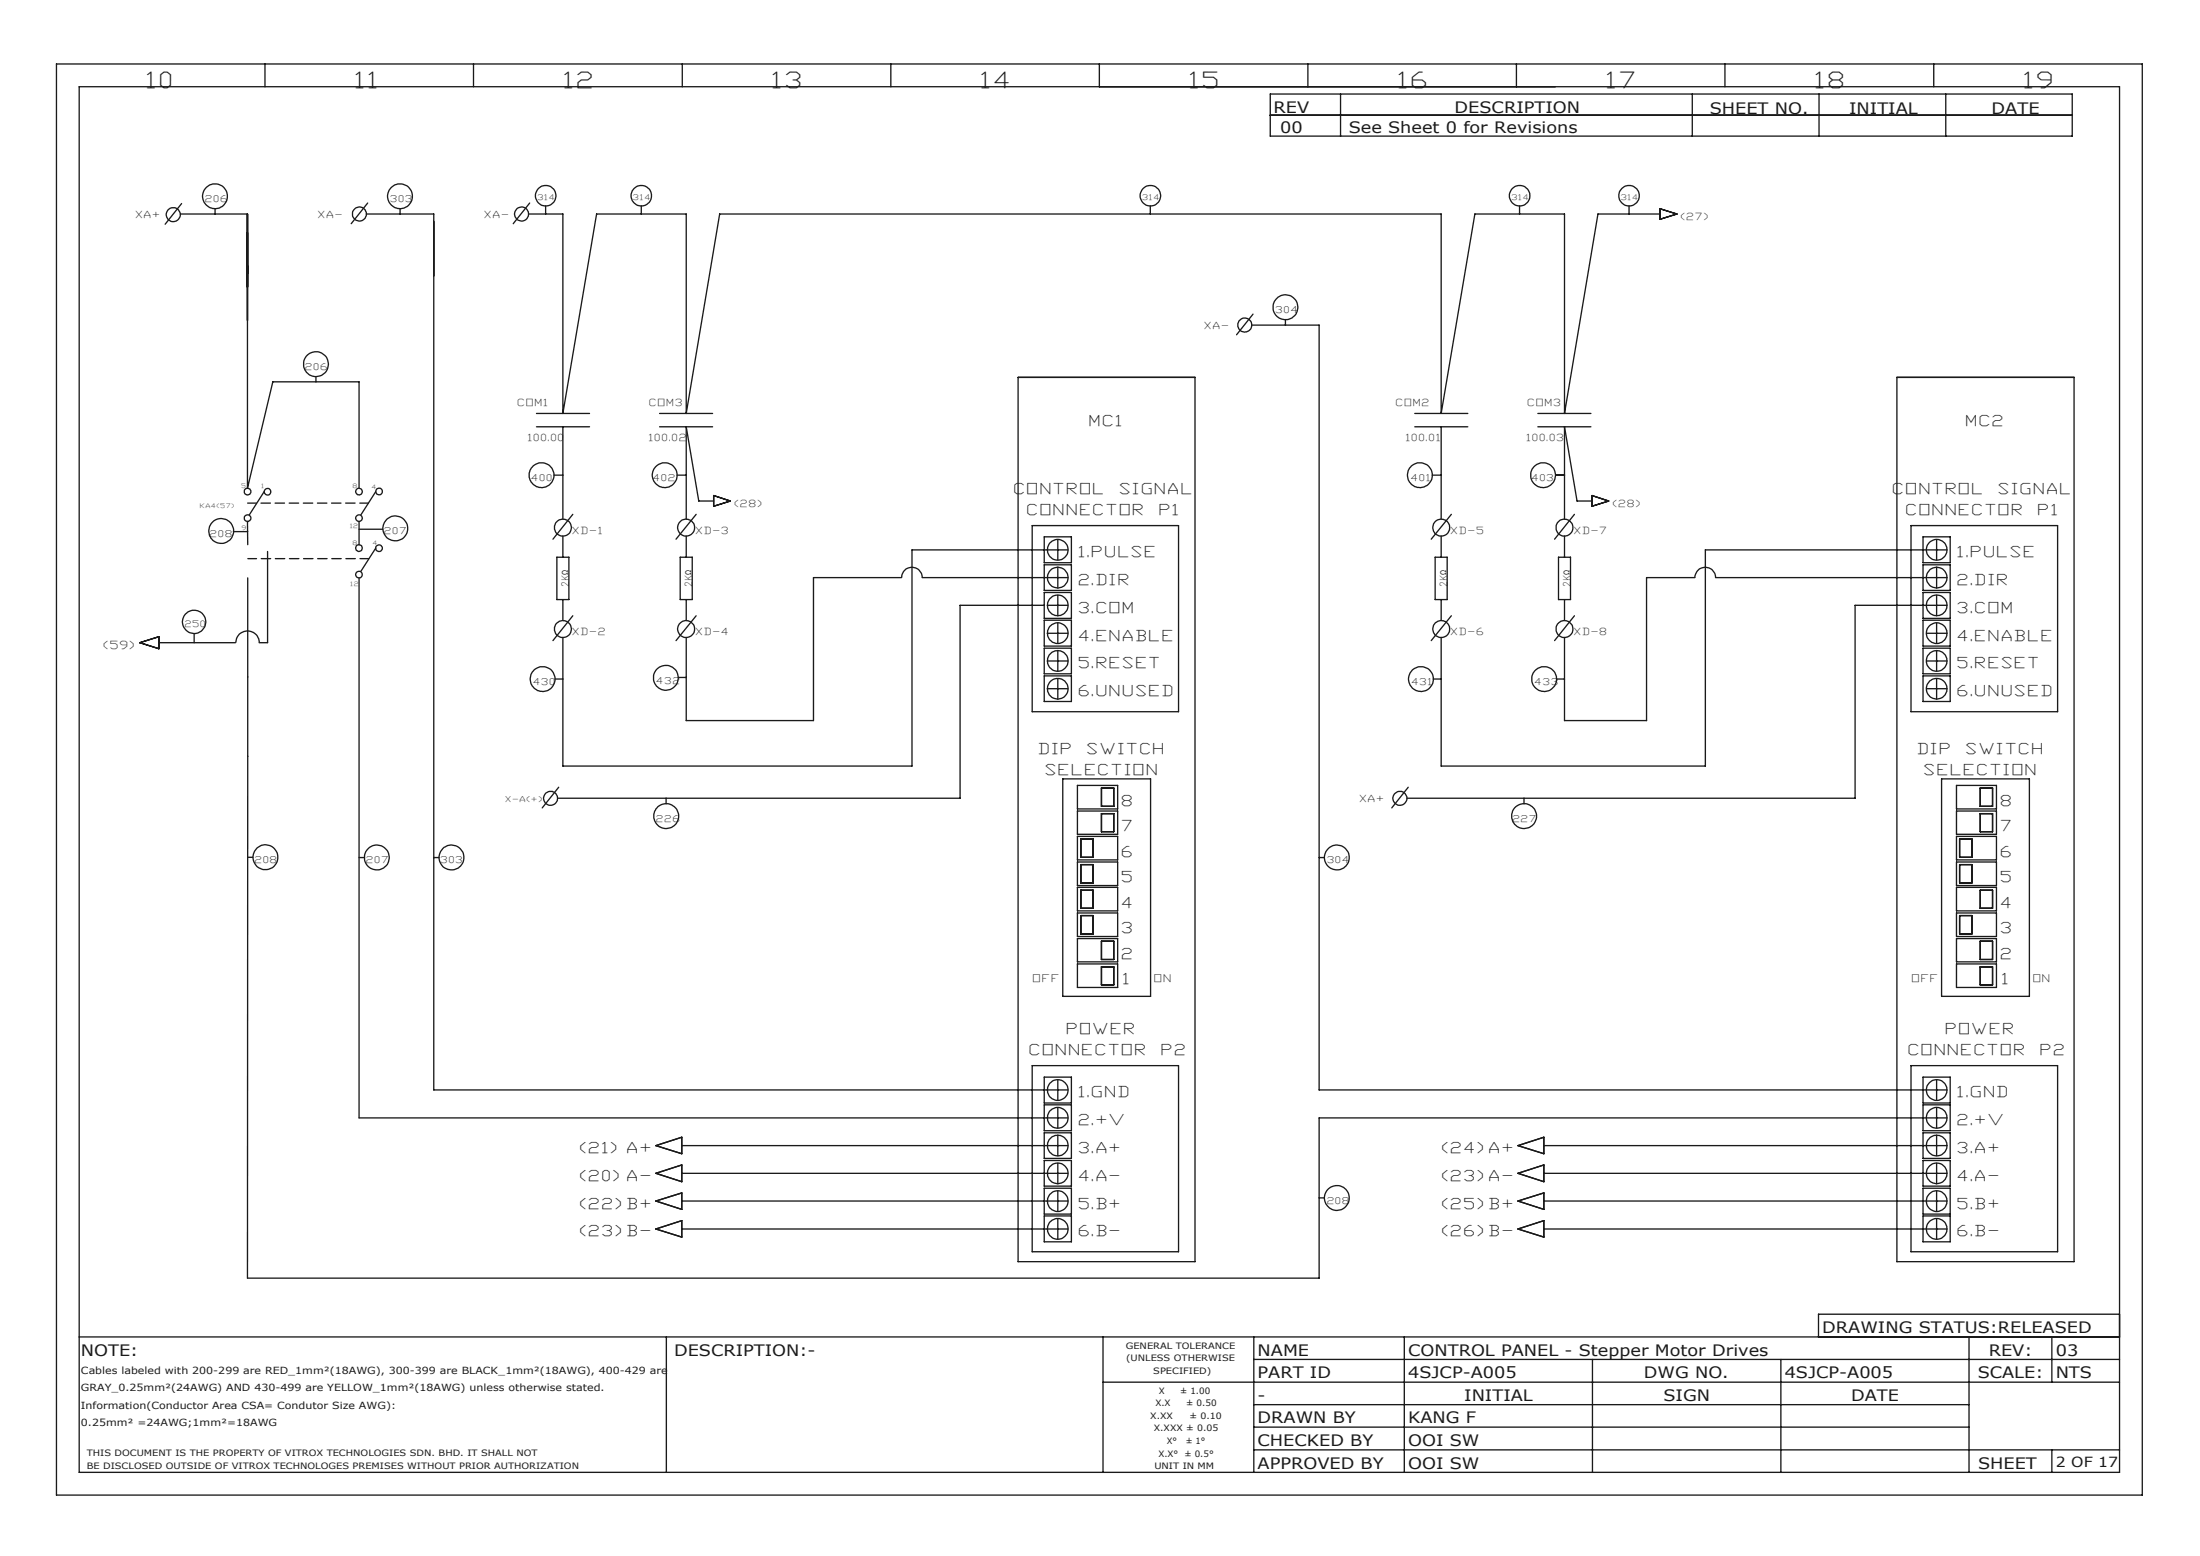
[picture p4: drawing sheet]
<svg xmlns="http://www.w3.org/2000/svg" width="297mm" height="210mm" viewBox="0 0 297 210" stroke-linecap="round" stroke-linejoin="round" font-family="sans-serif">
<g fill="none" stroke="#191924" stroke-width=".18">
<path d="M7.6 8.6h281.6v193.2h-281.6zM10.7 11.7h275.4v187h-275.4zM35.8 8.6v3.1M63.9 8.6v3.1M92.1 8.6v3.1M120.3 8.6v3.1M148.4 8.6v3.1M171.5 12.7h108.3v5.7h-108.3zM171.5 15.5h108.3M176.6 8.6v3.1M181 12.7v5.7M204.7 8.6v3.1"/>
<path d="M228.5 12.7v5.7M232.9 8.6v3.1M245.6 12.7v5.7M261.1 8.6v3.1M262.7 12.7v5.7M24.3 28.9h9.1v37l3.4-14.4h11.7v14.4M24.5 27.5l-2.2 2.8M29 28.2v.7M49.5 28.9h9.1v118.2h85.6M49.6 27.4l-2.2 2.8M54 28.2v.7M71.4 28.9h4.6v26.9l4.5-26.9h12.1v26.9l4.6-26.9h97.4v26.9l4.5-26.9h12.1v26.9l4.5-26.9h8.4"/>
<path d="M71.5 27.4l-2.2 2.8M73.7 27.8v1.1M86.6 27.8v1.1M155.3 27.8v1.1M205.1 27.8v1.1M219.9 27.8v1.1M224.1 28.2l2.3 .7-2.3 .7zM42.7 50.8v.7M72.4 55.8h7.2M72.4 57.6h7.2M76 57.6v12.5M89 55.8h7.2"/>
<path d="M89 57.6h7.2M137.4 50.9h23.9v119.4h-23.9zM169 43.9h9.1v103.2h84.8M169.2 42.4l-2.3 2.8M173.5 43.1v.8M191 55.8h7.2M191 57.6h7.2M194.6 57.6v12.5M207.6 55.8h7.2M207.6 57.6h7.2M256.1 50.9h23.9v119.4h-23.9zM31.5 71.7h1.9"/>
<path d="M33.4 70.4v3.1M33.4 78v94.5h144.7v-21.6h84.8M35.7 66.3l-2 3.2M36.1 74.4v12.3h-1.1a1.59 1.59 0 0 0-1.6-1.6 1.59 1.59 0 0 0-1.6 1.6M48.5 71.4h3.2M48.5 70.4v3.1M48.5 78v72.9h95.7M50.7 66.3l-2 3.2M50.7 74l-2 3.1M74.8 64.1h1.2M75.2 75.2h1.6v5.7h-1.6zM76 72.3v2.9"/>
<path d="M77.3 69.4l-2.7 3.4M91.4 64.1h1.2M91.8 75.2h1.7v5.7h-1.7zM92.6 72.3v2.9M94 69.4l-2.7 3.4M96.3 66.9l2.3 .7-2.3 .7zM96.3 67.6h-2l-1.7-10v12.5M139.3 70.9h19.8v25.2h-19.8zM141 76.2h3.6v3.5h-3.6zM141 80h3.6v3.5h-3.6zM141 72.5h3.6v3.4h-3.6zM142.8 72.8v2.8"/>
<path d="M142.8 76.5v2.9M144.2 78h-19.7a1.39 1.39 0 0 0-1.4-1.5 1.39 1.39 0 0 0-1.4 1.5h-11.9v19.3h-17.2v-11.3M144.2 74.2h-21.1v29.2h-47.1v-17.4M193.4 64.1h1.2M193.7 75.2h1.7v5.7h-1.7zM194.6 72.3v2.9M195.9 69.4l-2.7 3.4M210 64.1h1.2M210.4 75.2h1.6v5.7h-1.6zM211.2 72.3v2.9M212.5 69.4l-2.6 3.4M214.9 66.9l2.3 .7-2.3 .7z"/>
<path d="M214.9 67.6h-2l-1.7-10v12.5M258 70.9h19.8v25.2h-19.8zM259.6 76.2h3.7v3.5h-3.7zM259.6 72.5h3.7v3.4h-3.7zM259.6 80h3.7v3.5h-3.7zM261.4 72.8v2.8M261.4 76.5v2.9M262.9 78h-31.3a1.39 1.39 0 0 0-1.4-1.5 1.39 1.39 0 0 0-1.4 1.5h-6.5v19.3h-11.1v-11.3M262.9 74.2h-32.7v29.2h-35.6v-17.4M18.9 86.7l2.5-.8v1.7zM21.4 86.7h10.4M26.2 85.5v1.2"/>
<path d="M74.9 91.6h1.1M76 80.9v2.8M77.3 83.1l-2.7 3.4M91.6 91.4h1M92.6 80.9v2.8M94 83.1l-2.7 3.4M141 81.7h-11.4v26h-54.3M141 83.7h3.6v3.5h-3.6zM141 91.2h3.6v3.5h-3.6zM141 87.5h3.6v3.4h-3.6zM141.4 81.7h2.8M141.4 85.5h2.8"/>
<path d="M141.4 89.2h2.8M141.4 92.9h2.8M142.8 80.3v2.8M142.8 84.1v2.7M142.8 87.8v2.8M142.8 91.6v2.8M193.5 91.6h1.1M194.6 80.9v2.8M195.9 83.1l-2.7 3.4M210.1 91.6h1.1M211.2 80.9v2.8M212.5 83.1l-2.6 3.4"/>
<path d="M259.6 83.7h3.7v3.5h-3.7zM259.6 87.5h3.7v3.4h-3.7zM259.6 91.2h3.7v3.5h-3.7zM260.1 85.5h2.8M260.1 89.2h2.8M260.1 92.9h2.8M261.4 80.3v2.8M261.4 84.1v2.7M261.4 87.8v2.8M261.4 91.6v2.8M262.9 81.7h-12.5v26h-60.5M33.4 115.7h.7"/>
<path d="M48.5 115.7h.7M58.6 115.7h.7M75.4 106.2l-2.2 2.8M89.9 107.7v.8M143.5 105.1h11.8v29.4h-11.8zM145.5 106h5.4v3.2h-5.4zM145.5 109.5h5.4v3.1h-5.4zM145.5 112.9h5.4v3.2h-5.4zM145.5 116.3h5.4v3.2h-5.4zM145.5 119.8h5.4v3.1h-5.4zM145.9 113.2h1.7v2.5h-1.7zM145.9 116.7h1.7v2.5h-1.7z"/>
<path d="M148.7 106.4h1.7v2.4h-1.7zM148.7 109.8h1.7v2.4h-1.7zM178.1 115.7h.7M190.1 106.2l-2.2 2.8M205.7 107.7v.8M262.1 105.1h11.9v29.4h-11.9zM264.1 106h5.4v3.2h-5.4zM264.1 112.9h5.4v3.2h-5.4zM264.1 109.5h5.4v3.1h-5.4zM264.1 119.8h5.4v3.1h-5.4zM264.1 116.3h5.4v3.2h-5.4zM264.5 113.2h1.7v2.5h-1.7z"/>
<path d="M264.5 116.7h1.7v2.5h-1.7zM267.3 106.4h1.7v2.4h-1.7zM267.3 109.8h1.7v2.4h-1.7zM145.5 123.2h5.4v3.2h-5.4zM145.5 126.7h5.4v3.1h-5.4zM145.5 130.1h5.4v3.2h-5.4zM145.9 120.1h1.7v2.5h-1.7zM145.9 123.6h1.7v2.4h-1.7zM148.7 127h1.7v2.5h-1.7zM148.7 130.5h1.7v2.4h-1.7zM264.1 126.7h5.4v3.1h-5.4zM264.1 123.2h5.4v3.2h-5.4z"/>
<path d="M264.1 130.1h5.4v3.2h-5.4zM264.5 123.6h1.7v2.4h-1.7zM267.3 120.1h1.7v2.5h-1.7zM267.3 127h1.7v2.5h-1.7zM267.3 130.5h1.7v2.4h-1.7zM88.5 154.6l3.5-1.1v2.2zM88.5 158.4l3.5-1.2v2.3zM92 154.6h52.2M92 158.4h52.2M139.3 143.8h19.8v25.1h-19.8zM141 149.1h3.6v3.5h-3.6zM141 156.6h3.6v3.5h-3.6z"/>
<path d="M141 152.9h3.6v3.4h-3.6zM141 145.4h3.6v3.5h-3.6zM142.8 145.7v2.8M142.8 149.5v2.8M142.8 153.2v2.8M142.8 157v2.8M204.9 154.6l3.5-1.1v2.2zM204.9 158.4l3.5-1.2v2.3zM208.4 154.6h54.5M208.4 158.4h54.5M258 143.8h19.8v25.1h-19.8zM259.6 145.4h3.7v3.5h-3.7z"/>
<path d="M259.6 149.1h3.7v3.5h-3.7zM259.6 152.9h3.7v3.4h-3.7zM259.6 156.6h3.7v3.5h-3.7zM261.4 145.7v2.8M261.4 149.5v2.8M261.4 153.2v2.8M261.4 157v2.8M88.5 162.1l3.5-1.1v2.2zM88.5 165.9l3.5-1.2v2.3zM92 162.1h52.2M92 165.9h52.2M141 164.1h3.6v3.5h-3.6z"/>
<path d="M141 160.4h3.6v3.5h-3.6zM142.8 160.7v2.8M142.8 164.5v2.7M178.1 161.7h.7M204.9 162.1l3.5-1.1v2.2zM204.9 165.9l3.5-1.2v2.3zM208.4 162.1h54.5M208.4 165.9h54.5M259.6 160.4h3.7v3.5h-3.7zM259.6 164.1h3.7v3.5h-3.7zM261.4 160.7v2.8M261.4 164.5v2.7"/>
<path d="M286.1 177.4h-40.6v3M10.7 180.4h275.4M90 180.4v18.3M148.9 186.5h137.2M148.9 180.4v18.3M169.3 195.7h116.8M169.3 192.6h96.5M169.3 189.6h96.5M169.3 183.5h116.8M169.3 180.4v18.3M189.6 180.4v18.3M215 183.5v15.2"/>
<path d="M240.4 183.5v15.2M265.8 180.4v18.3M277 180.4v6.1M277 195.7v3"/>
<circle cx="23.4" cy="29" r=".95"/>
<circle cx="29" cy="26.5" r="1.67"/>
<circle cx="48.5" cy="28.9" r=".95"/>
<circle cx="54" cy="26.5" r="1.67"/>
<circle cx="70.4" cy="28.9" r=".95"/>
<circle cx="73.7" cy="26.4" r="1.39"/>
<circle cx="86.6" cy="26.4" r="1.38"/>
<circle cx="155.3" cy="26.4" r="1.39"/>
<circle cx="205.2" cy="26.4" r="1.39"/>
<circle cx="219.9" cy="26.4" r="1.38"/>
<circle cx="42.7" cy="49.2" r="1.69"/>
<circle cx="168" cy="43.9" r=".95"/>
<circle cx="173.5" cy="41.5" r="1.68"/>
<circle cx="29.9" cy="71.7" r="1.68"/>
<circle cx="33.4" cy="66.3" r=".44"/>
<circle cx="33.4" cy="69.9" r=".44"/>
<circle cx="36.1" cy="66.4" r=".45"/>
<circle cx="48.5" cy="74" r=".44"/>
<circle cx="48.5" cy="77.6" r=".44"/>
<circle cx="48.5" cy="66.3" r=".45"/>
<circle cx="48.5" cy="69.9" r=".45"/>
<circle cx="51.2" cy="74" r=".44"/>
<circle cx="51.2" cy="66.3" r=".44"/>
<circle cx="53.4" cy="71.3" r="1.67"/>
<circle cx="73.1" cy="64.1" r="1.67"/>
<circle cx="76" cy="71.2" r="1.15"/>
<circle cx="89.7" cy="64.1" r="1.67"/>
<circle cx="92.6" cy="71.2" r="1.15"/>
<circle cx="142.8" cy="78" r="1.4"/>
<circle cx="142.8" cy="74.2" r="1.39"/>
<circle cx="191.7" cy="64.1" r="1.67"/>
<circle cx="194.6" cy="71.2" r="1.15"/>
<circle cx="208.3" cy="64.1" r="1.68"/>
<circle cx="211.2" cy="71.2" r="1.15"/>
<circle cx="261.5" cy="78" r="1.4"/>
<circle cx="261.5" cy="74.2" r="1.39"/>
<circle cx="26.2" cy="83.9" r="1.58"/>
<circle cx="73.3" cy="91.6" r="1.67"/>
<circle cx="76" cy="84.9" r="1.15"/>
<circle cx="89.9" cy="91.5" r="1.68"/>
<circle cx="92.6" cy="84.9" r="1.15"/>
<circle cx="142.8" cy="93" r="1.4"/>
<circle cx="142.8" cy="81.7" r="1.4"/>
<circle cx="142.8" cy="89.2" r="1.39"/>
<circle cx="142.8" cy="85.5" r="1.39"/>
<circle cx="191.8" cy="91.6" r="1.67"/>
<circle cx="194.6" cy="84.9" r="1.15"/>
<circle cx="208.5" cy="91.6" r="1.68"/>
<circle cx="211.2" cy="84.9" r="1.15"/>
<circle cx="261.5" cy="93" r="1.4"/>
<circle cx="261.5" cy="81.7" r="1.4"/>
<circle cx="261.5" cy="89.2" r="1.39"/>
<circle cx="261.5" cy="85.5" r="1.39"/>
<circle cx="35.8" cy="115.7" r="1.67"/>
<circle cx="50.9" cy="115.7" r="1.68"/>
<circle cx="60.9" cy="115.7" r="1.67"/>
<circle cx="74.3" cy="107.8" r=".94"/>
<circle cx="89.9" cy="110.1" r="1.68"/>
<circle cx="180.5" cy="115.7" r="1.67"/>
<circle cx="189" cy="107.7" r=".94"/>
<circle cx="205.8" cy="110.1" r="1.68"/>
<circle cx="142.8" cy="147.1" r="1.4"/>
<circle cx="142.8" cy="158.4" r="1.4"/>
<circle cx="142.8" cy="154.6" r="1.39"/>
<circle cx="142.8" cy="150.9" r="1.39"/>
<circle cx="261.5" cy="147.1" r="1.4"/>
<circle cx="261.5" cy="158.4" r="1.4"/>
<circle cx="261.5" cy="150.9" r="1.39"/>
<circle cx="261.5" cy="154.6" r="1.39"/>
<circle cx="142.8" cy="162.1" r="1.4"/>
<circle cx="142.8" cy="165.9" r="1.39"/>
<circle cx="180.5" cy="161.7" r="1.67"/>
<circle cx="261.5" cy="162.1" r="1.4"/>
<circle cx="261.5" cy="165.9" r="1.39"/>
</g>
<path d="M88.5 154.6l3.5-1.1v2.2zM88.5 158.4l3.5-1.2v2.3zM204.9 154.6l3.5-1.1v2.2zM204.9 158.4l3.5-1.2v2.3zM88.5 162.1l3.5-1.1v2.2zM88.5 165.9l3.5-1.2v2.3zM204.9 162.1l3.5-1.1v2.2zM204.9 165.9l3.5-1.2v2.3z" fill="none" stroke="#000" stroke-width=".18"/>
<path d="M49.7 67.9h-16.3M49.8 75.4h-16.3" fill="none" stroke="#191924" stroke-width=".18" stroke-dasharray="1.3 .6" stroke-dashoffset=".1"/>
<g font-size="3" fill="#191924">
<text x="20" y="11.9">10</text>
<text x="48.1" y="11.9">11</text>
<text x="76.3" y="11.9">12</text>
<text x="104.4" y="11.9">13</text>
<text x="132.6" y="11.9">14</text>
<text x="160.8" y="11.9">15</text>
<text x="188.9" y="11.9">16</text>
<text x="217.1" y="11.9">17</text>
<text x="245.2" y="11.9">18</text>
<text x="273.4" y="11.9">19</text>
</g>
<g font-size="2.1" fill="#191924">
<text x="171.9" y="15.2">REV</text>
<text x="172.8" y="18">00</text>
<text x="182.1" y="18">See Sheet 0 for Revisions</text>
<text x="196.4" y="15.2">DESCRIPTION</text>
<text x="230.8" y="15.3">SHEET NO.</text>
<text x="249.6" y="15.3">INITIAL</text>
<text x="268.9" y="15.3">DATE</text>
<text x="246" y="179.9">DRAWING STATUS:RELEASED</text>
<text x="10.9" y="182.9">NOTE:</text>
<text x="91" y="183">DESCRIPTION:-</text>
<text x="169.8" y="183">NAME</text>
<text x="190.1" y="183">CONTROL PANEL - Stepper Motor Drives</text>
<text x="268.5" y="183">REV:</text>
<text x="277.5" y="183">03</text>
<text x="169.8" y="189.1">-</text>
<text x="169.8" y="186">PART ID</text>
<text x="190.1" y="186">4SJCP-A005</text>
<text x="197.7" y="189.1">INITIAL</text>
<text x="221.9" y="186">DWG NO.</text>
<text x="224.6" y="189.1">SIGN</text>
<text x="240.9" y="186">4SJCP-A005</text>
<text x="249.9" y="189.1">DATE</text>
<text x="267" y="186">SCALE:</text>
<text x="277.5" y="186">NTS</text>
<text x="169.8" y="195.2">CHECKED BY</text>
<text x="169.8" y="192.1">DRAWN BY</text>
<text x="190.1" y="195.2">OOI SW</text>
<text x="190.1" y="192.1">KANG F</text>
<text x="169.8" y="198.2">APPROVED BY</text>
<text x="190.1" y="198.2">OOI SW</text>
<text x="267" y="198.2">SHEET</text>
</g>
<g font-size="2" fill="#191924">
<text x="147.2" y="57.5">MC1</text>
<text x="265.5" y="57.5">MC2</text>
<text x="137" y="66.6">CONTROL</text>
<text x="138.8" y="69.5">CONNECTOR</text>
<text x="151.3" y="66.6">SIGNAL</text>
<text x="156.6" y="69.5">P1</text>
<text x="255.6" y="66.6">CONTROL</text>
<text x="257.4" y="69.5">CONNECTOR</text>
<text x="269.9" y="66.6">SIGNAL</text>
<text x="275.3" y="69.5">P1</text>
<text x="145.7" y="75.2">1.PULSE</text>
<text x="264.4" y="75.2">1.PULSE</text>
<text x="145.7" y="79">2.DIR</text>
<text x="145.7" y="82.7">3.COM</text>
<text x="264.4" y="79">2.DIR</text>
<text x="264.4" y="82.7">3.COM</text>
<text x="145.7" y="86.5">4.ENABLE</text>
<text x="264.4" y="86.5">4.ENABLE</text>
<text x="145.7" y="94">6.UNUSED</text>
<text x="145.7" y="90.2">5.RESET</text>
<text x="264.4" y="90.2">5.RESET</text>
<text x="264.4" y="94">6.UNUSED</text>
<text x="140.3" y="101.7">DIP</text>
<text x="146.9" y="101.7">SWITCH</text>
<text x="259" y="101.7">DIP</text>
<text x="265.5" y="101.7">SWITCH</text>
<text x="141.2" y="104.6">SELECTION</text>
<text x="259.9" y="104.6">SELECTION</text>
<text x="151.5" y="112.2">7</text>
<text x="151.5" y="108.7">8</text>
<text x="270.2" y="108.7">8</text>
<text x="270.2" y="112.2">7</text>
<text x="151.5" y="119.1">5</text>
<text x="151.5" y="115.6">6</text>
<text x="270.2" y="115.6">6</text>
<text x="270.2" y="119.1">5</text>
<text x="151.5" y="126">3</text>
<text x="151.5" y="122.5">4</text>
<text x="270.2" y="122.5">4</text>
<text x="270.2" y="126">3</text>
<text x="151.5" y="129.4">2</text>
<text x="270.2" y="129.4">2</text>
<text x="151.7" y="132.7">1</text>
<text x="270.4" y="132.7">1</text>
<text x="139.1" y="142.4">CONNECTOR</text>
<text x="144.1" y="139.5">POWER</text>
<text x="156.9" y="142.4">P2</text>
<text x="257.7" y="142.4">CONNECTOR</text>
<text x="262.8" y="139.5">POWER</text>
<text x="275.6" y="142.4">P2</text>
<text x="145.7" y="148.1">1.GND</text>
<text x="264.4" y="148.1">1.GND</text>
<text x="78.4" y="155.6">(21) A+</text>
<text x="145.7" y="151.9">2.+V</text>
<text x="145.7" y="155.6">3.A+</text>
<text x="194.8" y="155.6">(24) A+</text>
<text x="264.4" y="155.6">3.A+</text>
<text x="264.4" y="151.9">2.+V</text>
<text x="78.4" y="159.4">(20) A-</text>
<text x="145.7" y="159.4">4.A-</text>
<text x="194.8" y="159.4">(23) A-</text>
<text x="264.4" y="159.4">4.A-</text>
<text x="78.4" y="166.9">(23) B-</text>
<text x="78.4" y="163.1">(22) B+</text>
<text x="145.7" y="166.9">6.B-</text>
<text x="145.7" y="163.1">5.B+</text>
<text x="194.8" y="166.9">(26) B-</text>
<text x="194.8" y="163.1">(25) B+</text>
<text x="264.4" y="166.9">6.B-</text>
<text x="264.4" y="163.1">5.B+</text>
</g>
<text font-size="1.9" fill="#191924" x="277.5" y="198">2 OF 17</text>
<text font-size="1.5" fill="#191924" x="14.1" y="87.6">(59)</text>
<g font-size="1.4" fill="#191924">
<text x="139.5" y="132.5">OFF</text>
<text x="155.9" y="132.5">ON</text>
<text x="258.2" y="132.5">OFF</text>
<text x="274.6" y="132.5">ON</text>
</g>
<g font-size="1.3" fill="#191924">
<text x="18.4" y="29.5">XA+</text>
<text x="43" y="29.4">XA-</text>
<text x="65.5" y="29.4">XA-</text>
<text x="227" y="29.7">(27)</text>
<text x="162.7" y="44.4">XA-</text>
<text x="70" y="54.7">COM1</text>
<text x="71.3" y="59.5">100.00</text>
<text x="87.7" y="59.5">100.02</text>
<text x="87.7" y="54.7">COM3</text>
<text x="188.5" y="54.7">COM2</text>
<text x="189.9" y="59.5">100.01</text>
<text x="206.2" y="59.5">100.03</text>
<text x="206.3" y="54.7">COM3</text>
<text x="99.3" y="68.4">(28)</text>
<text x="217.8" y="68.4">(28)</text>
<text x="77.3" y="72.1">XD-1</text>
<text x="94" y="72.1">XD-3</text>
<text x="195.9" y="72.1">XD-5</text>
<text x="212.6" y="72.1">XD-7</text>
<text x="76.8" y="79.2" transform="rotate(-90 76.8 79.2)">2K</text>
<text x="93.4" y="79.2" transform="rotate(-90 93.4 79.2)">2K</text>
<text x="195.4" y="79.2" transform="rotate(-90 195.4 79.2)">2K</text>
<text x="212" y="79.2" transform="rotate(-90 212 79.2)">2K</text>
<text x="77.3" y="85.8">XD-2</text>
<text x="94" y="85.8">XD-4</text>
<text x="195.9" y="85.8">XD-6</text>
<text x="212.6" y="85.8">XD-8</text>
<text x="183.6" y="108.3">XA+</text>
<text x="10.9" y="185.4">Cables labeled with 200-299 are RED_1mm²(18AWG), 300-399 are BLACK_1mm²(18AWG), 400-429 are</text>
<text x="10.9" y="187.8">GRAY_0.25mm²(24AWG) AND 430-499 are YELLOW_1mm²(18AWG) unless otherwise stated.</text>
<text x="10.9" y="190.1">Information(Conductor Area CSA= Condutor Size AWG):</text>
<text x="10.9" y="192.4">0.25mm² =24AWG;1mm²=18AWG</text>
</g>
<g font-size="1.2" fill="#191924">
<text x="27.8" y="27.3">206</text>
<text x="52.8" y="27.3">303</text>
<text x="172.3" y="42.3">304</text>
<text x="41.3" y="49.9">206</text>
<text x="71.8" y="64.9">400</text>
<text x="88.2" y="64.9">402</text>
<text x="190.6" y="64.9">401</text>
<text x="206.8" y="64.9">403</text>
<text x="28.4" y="72.4">208</text>
<text x="52" y="72">207</text>
<text x="25" y="84.6">250</text>
<text x="72.1" y="92.4">430</text>
<text x="88.7" y="92.4">432</text>
<text x="190.6" y="92.4">431</text>
<text x="207.3" y="92.4">433</text>
<text x="88.7" y="110.9">226</text>
<text x="204.3" y="111">227</text>
<text x="34.5" y="116.5">208</text>
<text x="49.5" y="116.5">207</text>
<text x="59.6" y="116.5">303</text>
<text x="179.2" y="116.5">304</text>
<text x="179.2" y="162.5">208</text>
<text x="152" y="182">GENERAL TOLERANCE</text>
<text x="152" y="183.7">(UNLESS OTHERWISE</text>
<text x="155.7" y="185.4">SPECIFIED)</text>
<text x="155.3" y="191.5">X.XX</text>
<text x="156" y="189.8">X.X</text>
<text x="156.4" y="188.1">X</text>
<text x="159.3" y="188.1">± 1.00</text>
<text x="160.1" y="189.8">± 0.50</text>
<text x="160.6" y="191.5">± 0.10</text>
<text x="11.7" y="196.5">THIS DOCUMENT IS THE PROPERTY OF VITROX TECHNOLOGIES SDN. BHD. IT SHALL NOT</text>
<text x="155.8" y="193.2">X.XXX ± 0.05</text>
<text x="156.4" y="196.6">X.X°</text>
<text x="157.5" y="194.9">X°</text>
<text x="159.9" y="196.6">± 0.5°</text>
<text x="160.1" y="194.9">± 1°</text>
<text x="11.7" y="198.2">BE DISCLOSED OUTSIDE OF VITROX TECHNOLOGES PREMISES WITHOUT PRIOR AUTHORIZATION</text>
<text x="155.8" y="198.3">UNIT IN MM</text>
</g>
<g font-size="1.1" fill="#191924">
<text x="76.7" y="77.6" transform="rotate(-90 76.7 77.6)">Ω</text>
<text x="93.3" y="77.6" transform="rotate(-90 93.3 77.6)">Ω</text>
<text x="195.3" y="77.6" transform="rotate(-90 195.3 77.6)">Ω</text>
<text x="211.9" y="77.6" transform="rotate(-90 211.9 77.6)">Ω</text>
<text x="68.3" y="108.2">X-A(+)</text>
</g>
<g font-size="1" fill="#191924">
<text x="72.6" y="27">314</text>
<text x="85.5" y="27">314</text>
<text x="154.3" y="27">314</text>
<text x="204.1" y="27">314</text>
<text x="218.9" y="27">314</text>
</g>
<g font-size=".8" fill="#191924">
<text x="32.6" y="65.9">5</text>
<text x="35.3" y="65.9">1</text>
<text x="47.7" y="65.9">8</text>
<text x="50.2" y="66">4</text>
<text x="27.1" y="68.5">KA4(57)</text>
<text x="32.7" y="71.5">9</text>
<text x="47.3" y="71.3">12</text>
<text x="47.7" y="73.5">8</text>
<text x="50.4" y="73.5">4</text>
<text x="47.4" y="79.1">12</text>
</g>
</svg>
